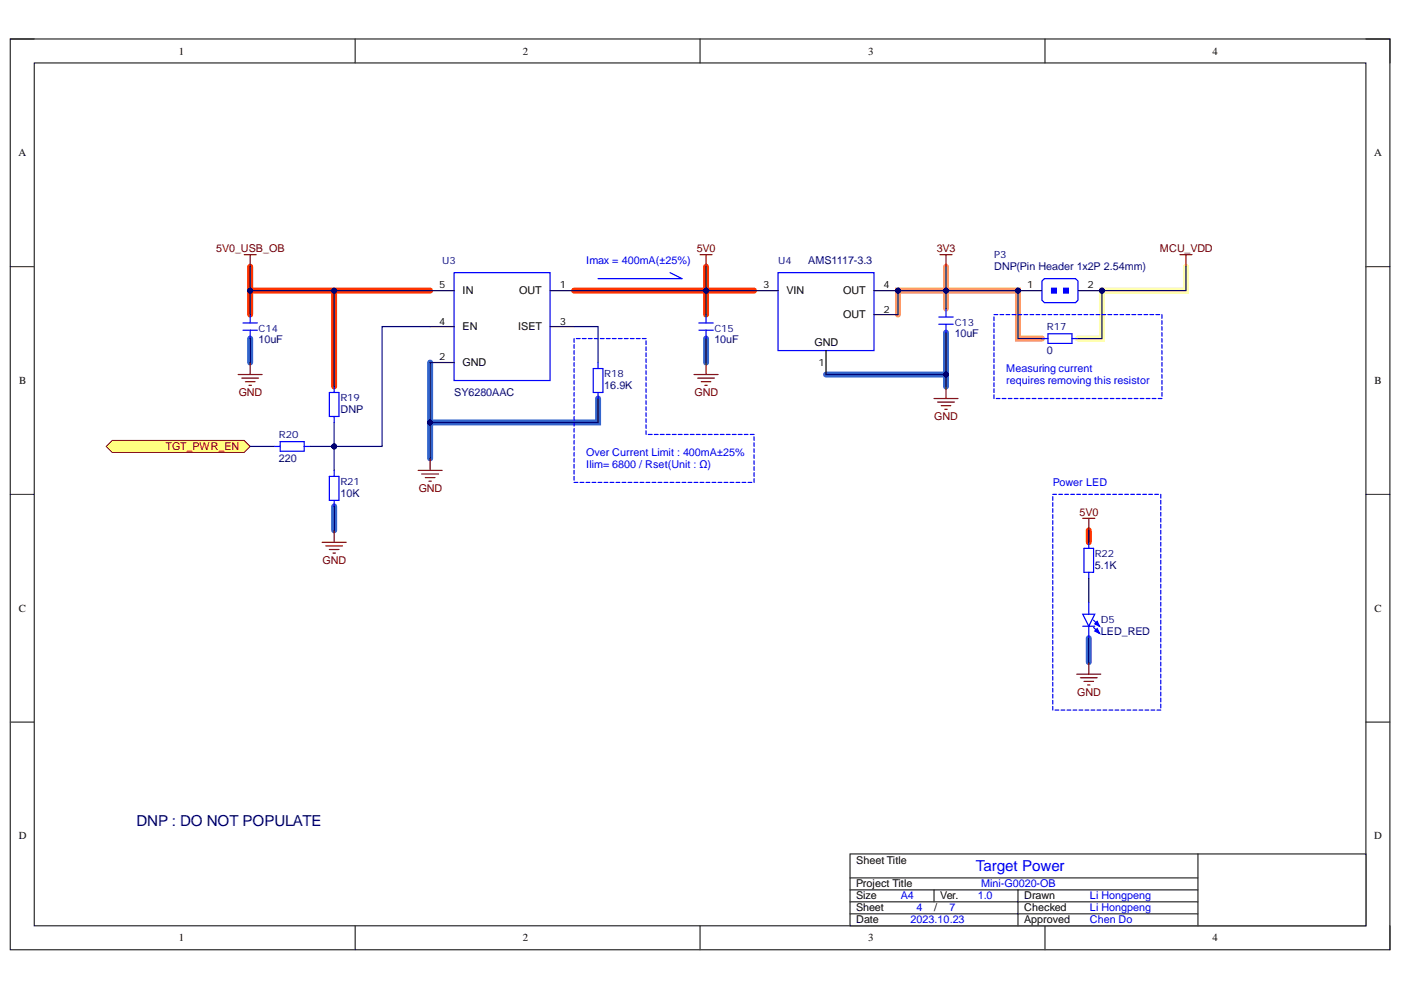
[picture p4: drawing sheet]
<svg xmlns="http://www.w3.org/2000/svg" width="297mm" height="210mm" viewBox="0 0 297 210" stroke-linecap="round" stroke-linejoin="round" font-family="sans-serif">
<path d="M2.2 8.3h292.5v193.1h-292.5z" fill="none" stroke="#000" stroke-width=".21"/>
<path d="M7.3 13.3h282.3v183h-282.3z" fill-rule="evenodd" fill="#fff"/>
<g fill="none" stroke="#000" stroke-width=".21">
<path d="M2.2 8.3h5.1M7.3 13.3h282.3v183h-282.3zM75.3 8.3v5M148.4 8.3v5M221.6 8.3v5M289.6 8.3h5.1v5M2.2 56.5h5.1M289.6 56.5h5.1M2.2 104.8h5.1M289.6 104.8h5.1M2.2 153.1h5.1M289.6 153.1h5.1"/>
<path d="M75.3 196.3v5.1M148.4 196.3v5.1M221.6 196.3v5.1M294.7 196.3v5.1"/>
</g>
<path d="M53 56.5v5.1M149.7 56.5v5.1h-28M70.8 61.6v20.3M91.2 61.6h-38.2v5.1M159.9 61.6h-10.2v5.1M230.8 112.4v2.6" fill="none" stroke="#f30" stroke-width="1.3"/>
<path d="M53 71.8v5.1M91.2 76.9v12.7h35.6v-5.1M149.7 71.8v5.1M175.1 79.4h25.5M200.6 70.5v11.4M91.2 89.6v7.6M70.8 107.4v5M230.8 135.3v5.1" fill="none" stroke="#36c" stroke-width="1.3"/>
<path d="M200.6 56.5v8.9M190.4 66.7v-5.1h25.4v10.2h5.1" fill="none" stroke="#f96" stroke-width="1.3"/>
<path d="M251.4 56.5v5.1h-17.8v10.2h-5.1" fill="none" stroke="#ff9" stroke-width="1.3"/>
<path d="M180.2 181.1h109.4v15.2h-109.4z" fill-rule="evenodd" fill="#fff"/>
<path d="M180.2 181.1h109.4v15.2h-109.4zM180.2 193.8h73.8M180.2 188.7h73.8M180.2 191.2h73.8M180.2 186.1h73.8M198 188.7v2.5M215.8 188.7v7.6M254 181.1v15.2" fill="none" stroke="#000" stroke-width=".21"/>
<g fill="none" stroke="#800000" stroke-width=".25">
<path d="M148.4 54h2.6M149.7 54v2.5M199.3 54h2.5M200.6 54v2.5M250.2 54h2.5M251.4 54v2.5M147.2 79.4h5M149.7 76.9v2.5M88.6 99.7h5.1M91.2 97.2v2.5M147.9 80.2h3.6M148.7 80.9h2"/>
<path d="M149.4 81.7h.6M198 84.5h5.1M198.8 85.3h3.5M199.6 86h2M200.3 86.8h.5M200.6 81.9v2.6M89.4 100.5h3.6M90.2 101.3h2M90.9 102h.5"/>
</g>
<g fill="none" stroke="#00f" stroke-width=".25">
<path d="M142.1 57.8l2.5 1.3h-17.8M121.7 71.8v.8M121.7 73.1v.7M121.7 74.3v.8M121.7 75.6v.8M121.7 76.9v.8M121.7 78.1v.8M121.7 79.4v.8M122.2 71.8h.8M123.5 71.8h.8M124.7 71.8h.8M126 71.8h.8"/>
<path d="M127.3 71.8h.8M128.6 71.8h.7M129.8 71.8h.8M131.1 71.8h.8M132.4 71.8h.8M133.6 71.8h.8M134.9 71.8h.8M136.2 71.8h.8M137 72.3v.8M137 73.5v.8M137 74.8v.8M137 76.1v.8"/>
<path d="M137 77.3v.8M137 78.6v.8M137 79.9v.8M121.7 80.7v.8M121.7 81.9v.8M121.7 83.2v.8M121.7 84.5v.8M121.7 85.8v.8M121.7 87v.8M121.7 88.3v.8M121.7 89.6v.8M121.7 90.8v.8"/>
<path d="M121.7 92.1v.8M121.7 93.4v.8M121.7 94.7v.7M121.7 95.9v.8M121.7 97.2v.8M121.7 98.5v.8M121.7 99.7v.8M137 81.2v.7M137 82.4v.8M137 83.7v.8M137 85v.8M137 86.2v.8"/>
<path d="M137 87.5v.8M137 88.8v.8M137 90v.8M137 91.3v.8M137.5 92.1h.8M138.7 92.1h.8M140 92.1h.8M141.3 92.1h.8M142.5 92.1h.8M143.8 92.1h.8M145.1 92.1h.8M146.4 92.1h.8"/>
<path d="M147.6 92.1h.8M148.9 92.1h.8M150.2 92.1h.8M151.4 92.1h.8M152.7 92.1h.8M154 92.1h.8M155.3 92.1h.8M156.5 92.1h.8M157.8 92.1h.8M159.1 92.1h.8M159.9 92.6v.8M159.9 93.9v.8"/>
<path d="M159.9 95.1v.8M159.9 96.4v.8M159.9 97.7v.8M159.9 98.9v.8M121.7 101v.8M121.7 102.3h.8M123 102.3h.8M124.3 102.3h.8M125.5 102.3h.8M126.8 102.3h.8M128.1 102.3h.8M129.3 102.3h.8"/>
<path d="M130.6 102.3h.8M131.9 102.3h.8M133.2 102.3h.8M134.4 102.3h.8M135.7 102.3h.8M137 102.3h.8M138.3 102.3h.7M139.5 102.3h.8M140.8 102.3h.8M142.1 102.3h.8M143.3 102.3h.8M144.6 102.3h.8"/>
<path d="M145.9 102.3h.8M147.2 102.3h.7M148.4 102.3h.8M149.7 102.3h.8M151 102.3h.8M152.2 102.3h.8M153.5 102.3h.8M154.8 102.3h.8M156.1 102.3h.8M157.3 102.3h.8M158.6 102.3h.8M159.9 100.2v.8"/>
<path d="M159.9 101.5v.8"/>
</g>
<path d="M23.8 93.4h28l1.2 1.3-1.2 1.2h-28l-1.3-1.2z" fill-rule="evenodd" fill="#ffff80"/>
<path d="M23.8 93.4h28l1.2 1.3-1.2 1.2h-28l-1.3-1.2z" fill="none" stroke="#800000" stroke-width=".21"/>
<path d="M50.5 79.4h5.1M53 76.9v2.5M51.3 80.2h3.5M52 80.9h2.1M52.8 81.7h.5M229.6 109.9h2.5M230.8 109.9v2.5M228.3 142.9h5.1M229.1 143.7h3.5M229.8 144.5h2.1M230.6 145.2h.5M230.8 140.4v2.5" fill="none" stroke="#800000" stroke-width=".25"/>
<g fill="none" stroke="#00f" stroke-width=".25">
<path d="M51.5 70h3.1M51.5 68.5h3.1M53 66.7v1.8M53 70v1.8M199 68.7h3.1M199 67.2h3.1M200.6 65.4v1.8M200.6 68.7v1.8M223.2 104.8h.8M223.2 105.3v.8M223.2 106.6v.8M223.2 107.8v.8"/>
<path d="M223.2 109.1v.8M223.2 110.4v.8M223.2 111.7v.7M223.2 112.9v.8M223.2 114.2v.8M223.2 115.5v.8M223.2 116.7v.8M223.2 118v.8M223.2 119.3v.8M224.5 104.8h.8M225.8 104.8h.7M227 104.8h.8"/>
<path d="M228.3 104.8h.8M229.6 104.8h.8M229.8 116.3h2.1v5h-2.1zM230.8 104.8h.8M230.8 115v1.3M232.1 104.8h.8M233.4 104.8h.8M234.7 104.8h.8M235.9 104.8h.8M237.2 104.8h.8M238.5 104.8h.8M239.7 104.8h.8"/>
<path d="M241 104.8h.8M242.3 104.8h.8M243.6 104.8h.8M244.8 104.8h.8M246.1 104.8v.8M246.1 106.1v.8M246.1 107.4v.8M246.1 108.6v.8M246.1 109.9v.8M246.1 111.2v.8M246.1 112.4v.8M246.1 113.7v.8"/>
<path d="M246.1 115v.8M246.1 116.3v.8M246.1 117.5v.8M246.1 118.8v.8M223.2 120.5v.8M223.2 121.8v.8M223.2 123.1v.8M223.2 124.4v.7M223.2 125.6v.8M223.2 126.9v.8M223.2 128.2v.8M223.2 129.4v.8"/>
<path d="M223.2 130.7v.8M223.2 132v.8M223.2 133.3v.7M223.2 134.5v.8M223.2 135.8v.8M223.2 137.1v.8M223.2 138.3v.8M223.2 139.6v.8M230.8 121.3v1.3M246.1 120.1v.8M246.1 121.3v.8M246.1 122.6v.8"/>
<path d="M246.1 123.9v.8M246.1 125.1v.8M246.1 126.4v.8M246.1 127.7v.8M246.1 129v.8M246.1 130.2v.8M246.1 131.5v.8M246.1 132.8v.8M246.1 134v.8M246.1 135.3v.8M246.1 136.6v.8M246.1 137.9v.8"/>
<path d="M246.1 139.1v.8M223.2 140.9v.8M223.2 142.1v.8M223.2 143.4v.8M223.2 144.7v.8M223.2 146v.7M223.2 147.2v.8M223.2 148.5v.8M223.2 149.8v.8M223.7 150.6h.8M225 150.6h.8M226.2 150.6h.8"/>
<path d="M227.5 150.6h.8M228.8 150.6h.8M230 150.6h.8M231.3 150.6h.8M232.6 150.6h.8M233.9 150.6h.8M235.1 150.6h.8M236.4 150.6h.8M237.7 150.6h.8M238.9 150.6h.8M240.2 150.6h.8M241.5 150.6h.8"/>
<path d="M242.8 150.6h.8M244 150.6h.8M245.3 150.6h.8M246.1 140.4v.8M246.1 141.7v.8M246.1 142.9v.8M246.1 144.2v.8M246.1 145.5v.8M246.1 146.7v.8M246.1 148v.8M246.1 149.3v.8"/>
</g>
<circle cx="190.4" cy="61.6" r=".51" fill="#000080"/>
<circle cx="190.4" cy="61.6" r=".51" fill="none" stroke="#000080" stroke-width=".21"/>
<path d="M165 57.8h20.3v16.5h-20.3z" fill-rule="evenodd" fill="#fff"/>
<path d="M165 57.8h20.3v16.5h-20.3z" fill="none" stroke="#00f" stroke-width=".25"/>
<path d="M159.9 61.6h5.1M185.3 61.6h5.1" fill="none" stroke="#000" stroke-width=".25"/>
<circle cx="190.4" cy="61.6" r=".51" fill="#000080"/>
<circle cx="190.4" cy="61.6" r=".51" fill="none" stroke="#000080" stroke-width=".21"/>
<path d="M175.1 74.3v5.1M185.3 66.7h5.1" fill="none" stroke="#000" stroke-width=".25"/>
<path d="M148.2 70h3M148.2 68.5h3M149.7 66.7v1.8M149.7 70v1.8" fill="none" stroke="#00f" stroke-width=".25"/>
<path d="M96.3 57.8h20.3v22.9h-20.3z" fill-rule="evenodd" fill="#fff"/>
<g fill="none" stroke="#00f" stroke-width=".25">
<path d="M96.3 57.8h20.3v22.9h-20.3zM125.8 78.1h2v5.1h-2zM126.8 76.9v1.2M58.1 94.7h1.3M59.4 93.6h5.1v2.1h-5.1zM64.5 94.7h1.3M69.8 83.2h2.1v5.1h-2.1zM70.8 81.9v1.3M70.8 88.3v1.3M70.8 99.7v1.3M126.8 83.2v1.3M69.8 101h2.1v5.1h-2.1z"/>
<path d="M70.8 106.1v1.3"/>
</g>
<path d="M91.2 61.6h5.1M91.2 76.9h5.1M91.2 69.2h5.1M116.6 61.6h5.1M116.6 69.2h5.1" fill="none" stroke="#000" stroke-width=".25"/>
<path d="M68.3 115h5.1M69.1 115.7h3.5M69.8 116.5h2.1M70.6 117.3h.5M70.8 112.4v2.6" fill="none" stroke="#800000" stroke-width=".25"/>
<circle cx="215.8" cy="61.6" r=".51" fill="#000080"/>
<circle cx="215.8" cy="61.6" r=".51" fill="none" stroke="#000080" stroke-width=".21"/>
<circle cx="233.6" cy="61.6" r=".51" fill="#000080"/>
<circle cx="233.6" cy="61.6" r=".51" fill="none" stroke="#000080" stroke-width=".21"/>
<path d="M215.8 61.6h5.1" fill="none" stroke="#000" stroke-width=".25"/>
<circle cx="215.8" cy="61.6" r=".51" fill="#000080"/>
<circle cx="215.8" cy="61.6" r=".51" fill="none" stroke="#000080" stroke-width=".21"/>
<path d="M228.5 61.6h5.1" fill="none" stroke="#000" stroke-width=".25"/>
<circle cx="233.6" cy="61.6" r=".51" fill="#000080"/>
<circle cx="233.6" cy="61.6" r=".51" fill="none" stroke="#000080" stroke-width=".21"/>
<path d="M220.9 59.6l.5-.5h6.6l.5 .5v4.1l-.5 .5h-6.6l-.5-.5z" fill-rule="evenodd" fill="#fff"/>
<path d="M220.9 59.6l.5-.5h6.6l.5 .5v4.1l-.5 .5h-6.6l-.5-.5z" fill="none" stroke="#00f" stroke-width=".25"/>
<path d="M223 61.1h1v1h-1z" fill-rule="evenodd" fill="#00f"/>
<path d="M223 61.1h1v1h-1z" fill="none" stroke="#00f" stroke-width=".25"/>
<path d="M225.5 61.1h1v1h-1z" fill-rule="evenodd" fill="#00f"/>
<path d="M225.5 61.1h1v1h-1z" fill="none" stroke="#00f" stroke-width=".25"/>
<path d="M229.6 130.2h2.5l-1.3 2.6z" fill="#fff"/>
<path d="M229.6 130.2h2.5l-1.3 2.6zM231.9 131.5l1.2 1.3M231.9 133l1.2 1.3" fill="none" stroke="#00f" stroke-width=".25"/>
<path d="M232.6 131.8l.5 1-1-.5z" fill="#00f"/>
<path d="M232.6 131.8l.5 1-1-.5z" fill="none" stroke="#00f" stroke-width=".25"/>
<path d="M232.1 133.8l.5-.5 .5 1z" fill="#00f"/>
<path d="M220.9 71.8h1.3M222.2 70.8h5.1v2h-5.1zM227.3 71.8h1.2M229.6 132.8h2.5M230.8 127.7v2.5M230.8 132.8v2.5M232.1 133.8l.5-.5 .5 1z" fill="none" stroke="#00f" stroke-width=".25"/>
<path d="M51.8 54h2.5M53 54v2.5" fill="none" stroke="#800000" stroke-width=".25"/>
<path d="M121.7 69.2h5.1v7.7M121.7 61.6h28M53 94.7h5.1" fill="none" stroke="#000080" stroke-width=".25"/>
<circle cx="149.7" cy="61.6" r=".51" fill="#000080"/>
<circle cx="149.7" cy="61.6" r=".51" fill="none" stroke="#000080" stroke-width=".21"/>
<path d="M159.9 61.6h-10.2v5.1" fill="none" stroke="#000080" stroke-width=".25"/>
<circle cx="149.7" cy="61.6" r=".51" fill="#000080"/>
<circle cx="149.7" cy="61.6" r=".51" fill="none" stroke="#000080" stroke-width=".21"/>
<path d="M175.1 79.4h25.5" fill="none" stroke="#000080" stroke-width=".25"/>
<circle cx="200.6" cy="79.4" r=".51" fill="#000080"/>
<circle cx="200.6" cy="79.4" r=".51" fill="none" stroke="#000080" stroke-width=".21"/>
<path d="M53 71.8v5.1M91.2 89.6v7.6M70.8 107.4v5" fill="none" stroke="#000080" stroke-width=".25"/>
<circle cx="91.2" cy="89.6" r=".51" fill="#000080"/>
<circle cx="91.2" cy="89.6" r=".51" fill="none" stroke="#000080" stroke-width=".21"/>
<path d="M149.7 56.5v5.1M149.7 71.8v5.1" fill="none" stroke="#000080" stroke-width=".25"/>
<circle cx="149.7" cy="61.6" r=".51" fill="#000080"/>
<circle cx="149.7" cy="61.6" r=".51" fill="none" stroke="#000080" stroke-width=".21"/>
<path d="M91.2 76.9v12.7h35.6v-5.1M230.8 112.4v2.6M230.8 122.6v5.1M230.8 135.3v5.1" fill="none" stroke="#000080" stroke-width=".25"/>
<circle cx="91.2" cy="89.6" r=".51" fill="#000080"/>
<circle cx="91.2" cy="89.6" r=".51" fill="none" stroke="#000080" stroke-width=".21"/>
<path d="M200.6 61.6v3.8" fill="none" stroke="#000080" stroke-width=".25"/>
<circle cx="200.6" cy="61.6" r=".51" fill="#000080"/>
<circle cx="200.6" cy="61.6" r=".51" fill="none" stroke="#000080" stroke-width=".21"/>
<path d="M200.6 56.5v5.1" fill="none" stroke="#000080" stroke-width=".25"/>
<circle cx="200.6" cy="61.6" r=".51" fill="#000080"/>
<circle cx="200.6" cy="61.6" r=".51" fill="none" stroke="#000080" stroke-width=".21"/>
<path d="M200.6 70.5v11.4" fill="none" stroke="#000080" stroke-width=".25"/>
<circle cx="200.6" cy="79.4" r=".51" fill="#000080"/>
<circle cx="200.6" cy="79.4" r=".51" fill="none" stroke="#000080" stroke-width=".21"/>
<path d="M190.4 66.7v-5.1h25.4v10.2h5.1" fill="none" stroke="#000080" stroke-width=".25"/>
<circle cx="215.8" cy="61.6" r=".51" fill="#000080"/>
<circle cx="215.8" cy="61.6" r=".51" fill="none" stroke="#000080" stroke-width=".21"/>
<circle cx="200.6" cy="61.6" r=".51" fill="#000080"/>
<circle cx="200.6" cy="61.6" r=".51" fill="none" stroke="#000080" stroke-width=".21"/>
<circle cx="190.4" cy="61.6" r=".51" fill="#000080"/>
<circle cx="190.4" cy="61.6" r=".51" fill="none" stroke="#000080" stroke-width=".21"/>
<path d="M251.4 56.5v5.1h-17.8v10.2h-5.1" fill="none" stroke="#000080" stroke-width=".25"/>
<circle cx="233.6" cy="61.6" r=".51" fill="#000080"/>
<circle cx="233.6" cy="61.6" r=".51" fill="none" stroke="#000080" stroke-width=".21"/>
<path d="M53 56.5v5.1" fill="none" stroke="#000080" stroke-width=".25"/>
<circle cx="53" cy="61.6" r=".51" fill="#000080"/>
<circle cx="53" cy="61.6" r=".51" fill="none" stroke="#000080" stroke-width=".21"/>
<path d="M70.8 89.6v5.1" fill="none" stroke="#000080" stroke-width=".25"/>
<circle cx="70.8" cy="94.7" r=".51" fill="#000080"/>
<circle cx="70.8" cy="94.7" r=".51" fill="none" stroke="#000080" stroke-width=".21"/>
<path d="M70.8 61.6v20.3" fill="none" stroke="#000080" stroke-width=".25"/>
<circle cx="70.8" cy="61.6" r=".51" fill="#000080"/>
<circle cx="70.8" cy="61.6" r=".51" fill="none" stroke="#000080" stroke-width=".21"/>
<path d="M91.2 61.6h-38.2v5.1" fill="none" stroke="#000080" stroke-width=".25"/>
<circle cx="53" cy="61.6" r=".51" fill="#000080"/>
<circle cx="53" cy="61.6" r=".51" fill="none" stroke="#000080" stroke-width=".21"/>
<circle cx="70.8" cy="61.6" r=".51" fill="#000080"/>
<circle cx="70.8" cy="61.6" r=".51" fill="none" stroke="#000080" stroke-width=".21"/>
<path d="M91.2 69.2h-10.2v25.5h-10.2" fill="none" stroke="#000080" stroke-width=".25"/>
<circle cx="70.8" cy="94.7" r=".51" fill="#000080"/>
<circle cx="70.8" cy="94.7" r=".51" fill="none" stroke="#000080" stroke-width=".21"/>
<path d="M65.8 94.7h5v5" fill="none" stroke="#000080" stroke-width=".25"/>
<circle cx="70.8" cy="94.7" r=".51" fill="#000080"/>
<circle cx="70.8" cy="94.7" r=".51" fill="none" stroke="#000080" stroke-width=".21"/>
<g fill="none" stroke="#00f" stroke-width=".25">
<path d="M210.7 66.7h.8M210.7 67.2v.8M210.7 68.5v.7M210.7 69.7v.8M210.7 71v.8M210.7 72.3v.8M210.7 73.5v.8M210.7 74.8v.8M210.7 76.1v.8M210.7 77.3v.8M210.7 78.6v.8M210.7 79.9v.8"/>
<path d="M212 66.7h.8M213.3 66.7h.8M214.6 66.7h.8M215.8 66.7h.8M217.1 66.7h.8M218.4 66.7h.8M219.7 66.7h.7M220.9 66.7h.8M222.2 66.7h.8M223.5 66.7h.8M224.7 66.7h.8M226 66.7h.8"/>
<path d="M227.3 66.7h.8M228.5 66.7h.8M229.8 66.7h.8M231.1 66.7h.8M232.4 66.7h.8M233.6 66.7h.8M234.9 66.7h.8M236.2 66.7h.8M237.5 66.7h.7M238.7 66.7h.8M240 66.7h.8M241.3 66.7h.8"/>
<path d="M242.5 66.7h.8M243.8 66.7h.8M245.1 66.7h.8M246.4 66.7v.8M246.4 68v.8M246.4 69.2v.8M246.4 70.5v.8M246.4 71.8v.8M246.4 73.1v.8M246.4 74.3v.8M246.4 75.6v.8M246.4 76.9v.8"/>
<path d="M246.4 78.1v.8M246.4 79.4v.8M210.7 81.2v.7M210.7 82.4v.8M210.7 83.7v.8M211.2 84.5h.8M212.5 84.5h.8M213.8 84.5h.8M215 84.5h.8M216.3 84.5h.8M217.6 84.5h.8M218.8 84.5h.9"/>
<path d="M220.1 84.5h.8M221.4 84.5h.8M222.7 84.5h.8M223.9 84.5h.8M225.2 84.5h.8M226.5 84.5h.8M227.8 84.5h.7M229 84.5h.8M230.3 84.5h.8M231.6 84.5h.8M232.8 84.5h.8M234.1 84.5h.8"/>
<path d="M235.4 84.5h.8M236.7 84.5h.8M237.9 84.5h.8M239.2 84.5h.8M240.5 84.5h.8M241.7 84.5h.8M243 84.5h.8M244.3 84.5h.8M245.6 84.5h.8M246.4 80.7v.8M246.4 81.9v.8M246.4 83.2v.8"/>
</g>
<text font-size="3.2" fill="#000080" x="28.9" y="175.2">DNP : DO NOT POPULATE</text>
<text font-size="3.2" fill="#00f" x="206.9" y="184.7">Target Power</text>
<g font-size="2.3">
<text x="37.9" y="11.6">1</text>
<text x="110.9" y="11.6">2</text>
<text x="184" y="11.6">3</text>
<text x="257.1" y="11.6">4</text>
<text x="3.9" y="33.1">A</text>
<text x="291.3" y="33.1">A</text>
<text x="98.1" y="62.4">IN</text>
<text x="110.1" y="62.4">OUT</text>
<text x="166.8" y="62.4">VIN</text>
<text x="178.8" y="62.4">OUT</text>
<text x="98.1" y="70">EN</text>
<text x="109.8" y="70">ISET</text>
<text x="178.8" y="67.5">OUT</text>
<text x="98.1" y="77.6">GND</text>
<text x="172.7" y="73.3">GND</text>
<text x="4.1" y="81.4">B</text>
<text x="291.4" y="81.4">B</text>
<text x="4" y="129.7">C</text>
<text x="291.4" y="129.7">C</text>
<text x="4" y="177.9">D</text>
<text x="291.3" y="177.9">D</text>
<text x="181.5" y="183.1">Sheet Title</text>
<text x="181.5" y="190.7">Size</text>
<text x="181.5" y="188.2">Project Title</text>
<text x="199.4" y="190.7">Ver.</text>
<text x="217.1" y="190.7">Drawn</text>
<text x="181.5" y="193.2">Sheet</text>
<text x="181.5" y="195.8">Date</text>
<text x="198.1" y="193.2">/</text>
<text x="217.1" y="195.8">Approved</text>
<text x="217.1" y="193.2">Checked</text>
<text x="37.9" y="199.6">1</text>
<text x="110.9" y="199.6">2</text>
<text x="184" y="199.6">3</text>
<text x="257.1" y="199.6">4</text>
</g>
<g font-size="2.3" fill="#800000">
<text x="45.9" y="53.5">5V0_USB_OB</text>
<text x="147.7" y="53.5">5V0</text>
<text x="198.6" y="53.5">3V3</text>
<text x="245.9" y="53.5">MCU_VDD</text>
<text x="50.6" y="83.9">GND</text>
<text x="147.2" y="83.9">GND</text>
<text x="198.1" y="89.1">GND</text>
<text x="35.1" y="95.4">TGT_PWR_EN</text>
<text x="88.8" y="104.3">GND</text>
<text x="228.9" y="109.4">5V0</text>
<text x="68.4" y="119.5">GND</text>
<text x="228.4" y="147.5">GND</text>
</g>
<g font-size="2.3" fill="#00f">
<text x="124.3" y="56">Imax = 400mA(±25%)</text>
<text x="213.3" y="78.9">Measuring current</text>
<text x="213.3" y="81.4">requires removing this resistor</text>
<text x="124.3" y="96.7">Over Current Limit : 400mA±25%</text>
<text x="124.3" y="99.2">Ilim= 6800 / Rset(Unit : Ω)</text>
<text x="223.2" y="103">Power LED</text>
<text x="191" y="190.7">A4</text>
<text x="207.3" y="190.7">1.0</text>
<text x="208" y="188.2">Mini-G0020-OB</text>
<text x="231.1" y="190.7">Li Hongpeng</text>
<text x="193" y="195.8">2023.10.23</text>
<text x="194.3" y="193.2">4</text>
<text x="201.3" y="193.2">7</text>
<text x="231.1" y="193.2">Li Hongpeng</text>
<text x="231.1" y="195.8">Chen Do</text>
</g>
<g font-size="2.3" fill="#000080">
<text x="171.4" y="56">AMS1117-3.3</text>
<text x="210.8" y="57.3">DNP(Pin Header 1x2P 2.54mm)</text>
<text x="202.4" y="71.5">10uF</text>
<text x="54.8" y="72.8">10uF</text>
<text x="151.5" y="72.8">10uF</text>
<text x="222" y="75.1">0</text>
<text x="96.3" y="83.9">SY6280AAC</text>
<text x="128.1" y="82.4">16.9K</text>
<text x="72.2" y="87.6">DNP</text>
<text x="59.1" y="98">220</text>
<text x="72.2" y="105.3">10K</text>
<text x="232.1" y="120.5">5.1K</text>
<text x="233.4" y="134.6">LED_RED</text>
</g>
<g font-size="2.1" fill="#000080">
<text x="93.8" y="56">U3</text>
<text x="165" y="56">U4</text>
<text x="210.8" y="54.8">P3</text>
<text x="54.8" y="70.3">C14</text>
<text x="151.5" y="70.3">C15</text>
<text x="202.4" y="69.1">C13</text>
<text x="222" y="70.1">R17</text>
<text x="128.1" y="80">R18</text>
<text x="72.2" y="85">R19</text>
<text x="59.1" y="92.9">R20</text>
<text x="72.2" y="102.8">R21</text>
<text x="232.1" y="118.1">R22</text>
<text x="233.4" y="132">D5</text>
</g>
<g font-size="2.1">
<text x="93.1" y="61.1">5</text>
<text x="118.7" y="61.1">1</text>
<text x="161.8" y="61.1">3</text>
<text x="187.3" y="61.1">4</text>
<text x="217.8" y="61.1">1</text>
<text x="230.6" y="61.1">2</text>
<text x="93.1" y="68.8">4</text>
<text x="118.7" y="68.8">3</text>
<text x="187.3" y="66.3">2</text>
<text x="93.1" y="76.4">2</text>
<text x="173.6" y="77.7">1</text>
</g>
</svg>
